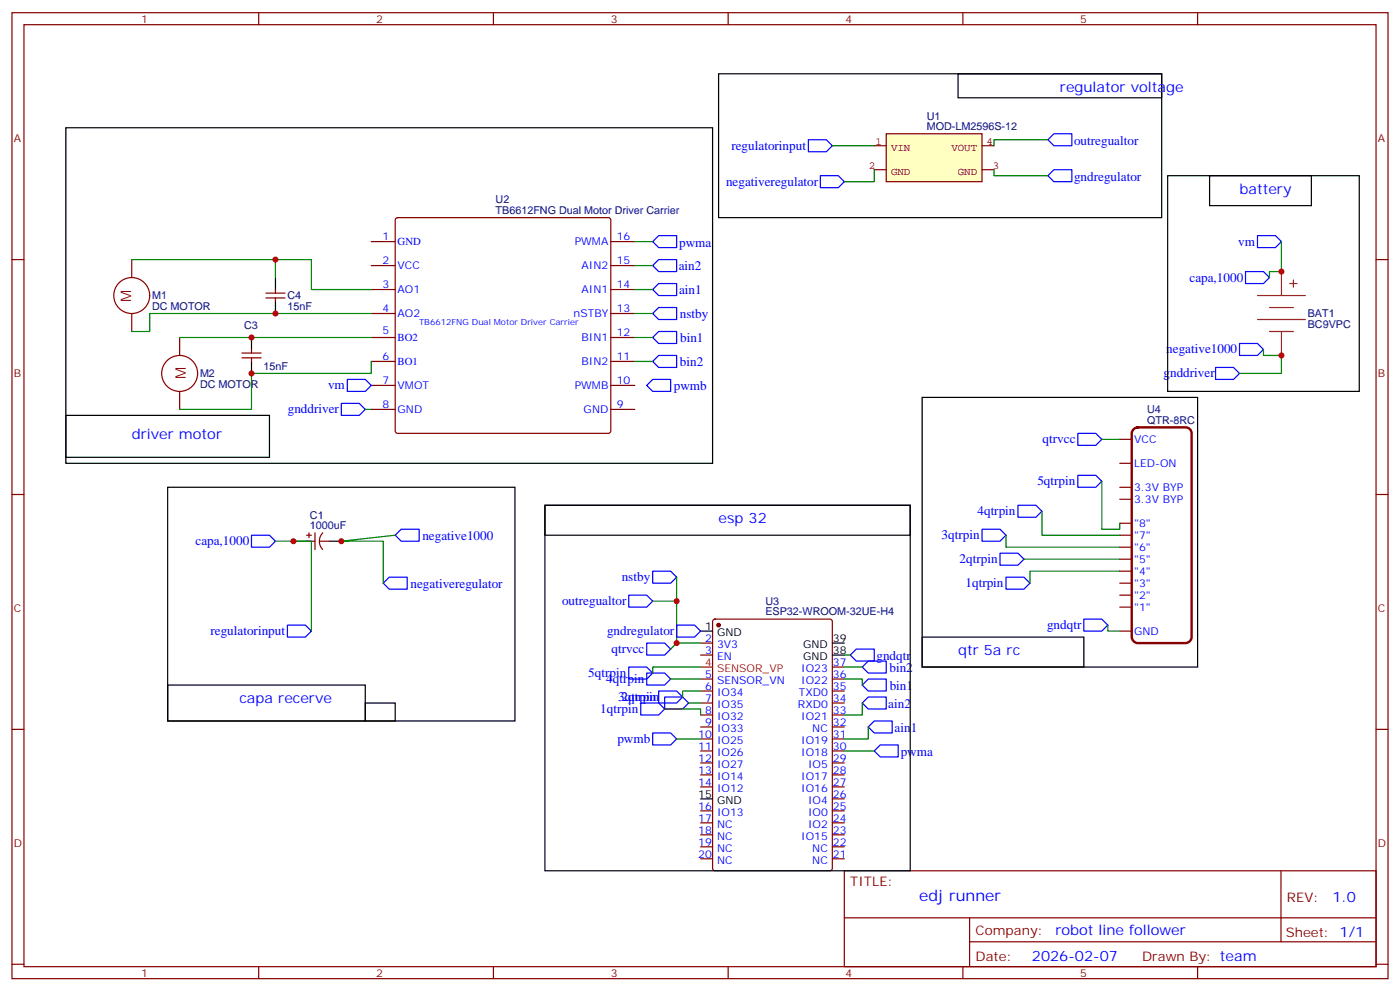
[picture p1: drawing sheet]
<svg xmlns="http://www.w3.org/2000/svg" width="412mm" height="292mm" viewBox="0 0 412 292" stroke-linecap="round" stroke-linejoin="round" font-family="sans-serif">
<g fill="none" stroke="#870000" stroke-width=".35">
<path d="M3.5 3.7h405.4v284.4h-405.4zM7.1 7.3h398.2v277.3h-398.2zM76.2 3.7v3.6M145.3 3.7v3.6M214.5 3.7v3.6M283.6 3.7v3.6M352.8 3.7v3.6M3.5 76.4h3.6M405.3 76.4h3.6M3.5 145.6h3.6M405.3 145.6h3.6M3.5 214.7h3.6"/>
<path d="M405.3 214.7h3.6M248.7 256.3h156.6v28.3h-156.6zM377.3 256.4v20.8M248.7 270.2h156.5M285.6 277.2h119.6M285.6 270.2v14.1M3.5 283.8h3.6M76.2 284.6v3.5M145.3 284.6v3.5M214.5 284.6v3.5M283.6 284.6v3.5M352.8 284.6v3.5"/>
<path d="M405.3 283.8h3.6"/>
</g>
<path d="M261.1 39.4h28.2v14.1h-28.2z" fill="#ffffc2" stroke="#850000" stroke-width=".35"/>
<path d="M257.5 42.9h3.6M257.5 50h3.6M289.3 42.9h3.5M289.3 50h3.5" fill="none" stroke="#850000" stroke-width=".35"/>
<g fill="none" stroke="#870000" stroke-width=".35">
<path d="M38.8 76.4v5.3M109.4 71.1h7M109.4 78.2h7M116.7 64.3l.4-.2h62.1l.5 .2 .2 .5v62.1l-.2 .5-.5 .2h-62.1l-.5-.3-.2-.4v-62.1zM179.9 71.1h7.1M179.9 78.2h7.1M38.8 92.3v5.3M52.9 99.3v5.3M78.3 86.3h5.7M78.3 87.7h5.7M81.1 85.2v1.1M81.1 87.7v1.1"/>
<path d="M109.4 85.2h7M109.4 92.3h7M109.4 99.3h7M179.9 85.2h7.1M179.9 92.3h7.1M179.9 99.3h7.1M52.9 115.2v5.3M71.3 105.3h5.6M71.3 103.9h5.6M74.1 102.9v1M74.1 105.3v1.1M109.4 106.4h7"/>
<path d="M109.4 113.5h7M179.9 106.4h7.1M179.9 113.5h7.1M109.4 120.5h7M179.9 120.5h7.1M329.8 129.3h3.6M329.8 136.4h3.6M90 159.3h2.8M90.3 157.6h1.4M91 156.8v1.5M92.8 156.8v5M94.2 159.3h2.8"/>
<path d="M95.1 156.8a3.5 3.5 0 0 0 0 4.9M329.8 157.6h3.6M329.8 154h3.6M329.8 147h3.6M329.8 143.4h3.6M329.8 178.7h3.6M329.8 175.2h3.6M329.8 171.7h3.6M329.8 168.1h3.6M329.8 164.6h3.6M329.8 161.1h3.6M206.4 189.3h3.5"/>
<path d="M206.4 192.8h3.5M206.4 199.9h3.5M210.1 182.5l.5-.3h33.9l.6 .5 .1 72.9-.5 .7h-34.1l-.6-.4-.1-72.9zM245.2 199.9h3.5M245.2 196.4h3.5M329.8 185.8h3.6M206.4 203.4h3.5M206.4 206.9h3.5M206.4 210.5h3.5M206.4 214h3.5M206.4 217.5h3.5M245.2 203.4h3.5"/>
<path d="M245.2 206.9h3.5M245.2 210.5h3.5M245.2 214h3.5M245.2 217.5h3.5M206.4 221.1h3.5M206.4 224.6h3.5M206.4 228.1h3.5M206.4 231.6h3.5M206.4 238.7h3.5M245.2 221.1h3.5M245.2 224.6h3.5M245.2 228.1h3.5"/>
<path d="M245.2 231.6h3.5M245.2 238.7h3.5M245.2 235.2h3.5M206.4 242.2h3.5M206.4 245.7h3.5M206.4 249.3h3.5M206.4 252.8h3.5M245.2 242.2h3.5M245.2 245.7h3.5M245.2 249.3h3.5M245.2 252.8h3.5"/>
<circle cx="38.8" cy="87" r="5.3"/>
<circle cx="52.9" cy="109.9" r="5.3"/>
</g>
<circle cx="211.7" cy="184" r=".53" fill="#870000" stroke="#870000" stroke-width=".35"/>
<g fill="none" stroke="#000" stroke-width=".35">
<path d="M19.4 37.6h190.5v98.8h-190.5zM211.7 21.7h130.5v42.4h-130.5zM282.2 21.7h60v7.1h-60zM344 51.7h56.4v63.5h-56.4zM356.3 51.7h30v8.8h-30zM74.1 99.3v3.6M81.1 81.7v3.5M81.1 88.8v3.5M74.1 106.4v3.5M271.6 117h81.2v79.4h-81.2zM19.4 122.3h60v12.3h-60zM49.4 143.4h102.3v68.8h-102.3z"/>
<path d="M86.4 159.3h3.6M97 159.3h3.5M160.5 148.7h107.6v107.6h-107.6zM160.5 148.7h107.6v8.9h-107.6zM206.4 185.8h3.5M245.2 192.8h3.5M245.2 189.3h3.5M271.6 187.5h47.7v8.9h-47.7zM49.4 201.6h58.2v10.6h-58.2zM107.6 206.9h8.8v5.3h-8.8zM206.4 235.2h3.5"/>
</g>
<path d="M206.4 196.4h3.5" fill="none" stroke="#f00" stroke-width=".35"/>
<path d="M377.5 79.9v7.1M370.4 87h14.1M370.4 94.1h14.1M373.9 90.5h7.1M373.9 97.6h7.1M377.5 97.6v7M379.9 83.5h2.2M381 82.4v2.1" fill="none" stroke="#8c2424" stroke-width=".35"/>
<path d="M334 126.3l1.1-.5h14.1a1.76 1.76 0 0 1 1.8 1.8v59.9a1.89 1.89 0 0 1-1.8 1.8h-14.1a1.89 1.89 0 0 1-1.7-1.8v-59.9z" fill="none" stroke="#870000" stroke-width=".71"/>
<g fill="none" stroke="#00f" stroke-width=".35">
<path d="M310.4 39.4h5.3v3.5h-5.3l-1.7-1.8zM238.1 41.1h5.3l1.8 1.8-1.8 1.8h-5.3zM241.7 51.7h5.2l1.8 1.8-1.8 1.7h-5.2zM310.4 50h5.3v3.5h-5.3l-1.7-1.8zM192.3 71.1l1.7-1.7h5.3v3.5h-5.3zM192.3 78.2l1.7-1.8h5.3v3.5h-5.3zM366.9 79.9h5.3l1.7 1.8-1.7 1.8h-5.3zM370.4 69.4h5.3l1.8 1.7-1.8 1.8h-5.3zM192.3 85.2l1.7-1.7h5.3v3.5h-5.3zM192.3 92.3l1.7-1.8h5.3v3.6h-5.3zM192.3 99.3l1.7-1.7h5.3v3.5h-5.3zM100.5 118.7h5.3l1.8 1.8-1.8 1.8h-5.3z"/>
<path d="M102.3 111.7h5.3l1.8 1.8-1.8 1.7h-5.3zM190.5 113.5l1.8-1.8h5.3v3.5h-5.3zM192.3 106.4l1.7-1.8h5.3v3.6h-5.3zM358.1 108.2h5.3l1.7 1.7-1.7 1.8h-5.3zM365.1 101.1h5.3l1.8 1.8-1.8 1.7h-5.3zM317.5 127.6h5.3l1.8 1.7-1.8 1.8h-5.3zM317.5 139.9h5.3l1.8 1.8-1.8 1.7h-5.3zM74.1 157.6h5.3l1.7 1.7-1.7 1.8h-5.3zM116.4 157.6l1.8-1.8h5.3v3.5h-5.3zM289.3 155.8h5.3l1.7 1.8-1.7 1.7h-5.3zM299.9 148.7h5.3l1.7 1.8-1.7 1.8h-5.3zM112.9 171.7l1.8-1.8h5.2v3.5h-5.2z"/>
<path d="M185.2 175.2h5.3l1.8 1.8-1.8 1.7h-5.3zM192.3 168.1h5.3l1.7 1.8-1.7 1.8h-5.3zM294.6 162.8h5.3l1.7 1.8-1.7 1.8h-5.3zM296.3 169.9h5.3l1.8 1.8-1.8 1.7h-5.3zM84.7 184h5.3l1.7 1.8-1.7 1.7h-5.3zM185.2 196.4h5.3l1.8 1.7-1.8 1.8h-5.3zM190.5 189.3h5.3l1.8 1.8-1.8 1.7h-5.3zM190.5 198.1h5.3l1.8 1.8-1.8 1.7h-5.3zM199.3 184h5.3l1.8 1.8-1.8 1.7h-5.3zM250.5 192.8l1.7-1.7h5.3v3.5h-5.3zM254 196.4l1.8-1.8h5.3v3.5h-5.3zM319.3 182.2h5.3l1.7 1.8-1.7 1.8h-5.3z"/>
<path d="M188.7 206.9h5.3l1.8 1.8-1.8 1.8h-5.3zM192.3 215.8h5.3l1.7 1.7-1.7 1.8h-5.3zM194 203.4h5.3l1.8 1.8-1.8 1.7h-5.3zM195.8 205.2h5.3l1.7 1.7-1.7 1.8h-5.3zM254 206.9l1.8-1.7h5.3v3.5h-5.3zM254 201.6l1.8-1.7h5.3v3.5h-5.3zM255.8 214l1.7-1.8h5.3v3.6h-5.3zM259.3 219.3h5.3v3.5h-5.3l-1.8-1.7z"/>
</g>
<g fill="none" stroke="#008700" stroke-width=".35">
<path d="M245.2 42.9h12.3M257.5 50v3.5h-8.8M292.8 50v1.7h15.9M308.7 41.1h-15.9v1.8M38.8 76.4h42.3M187 78.2h5.3M187 71.1h5.3M377.5 71.1v8.8h-3.6v1.8M52.9 99.3h56.5M81.1 81.7v-5.3h10.6v8.8h17.7M109.4 92.3h-65.3v5.3h-5.3M187 99.3h5.3"/>
<path d="M187 92.3h5.3M187 85.2h5.3M109.4 106.4v3.5h-35.3v10.6h-21.2M187 106.4h5.3M372.2 102.9v1.7h5.3v5.3h-12.4M107.6 120.5h1.8M324.6 129.3h5.2M81.1 159.3h10.6v26.5M116.4 157.6l-15.9 1.7h12.4v12.4M296.3 157.6v3.5h33.5M306.9 150.5v7.1h22.9M324.6 141.7v14.1h5.2v-1.8"/>
<path d="M192.3 177h7M199.3 169.9v19.4l-1.7 1.8M301.6 164.6h28.2M329.8 168.1h-26.4v3.6M197.6 199.9h8.8M199.3 189.3h7.1M206.4 196.4h-14.1v1.7M248.7 199.9h5.3v1.7M248.7 196.4h5.3M248.7 192.8h1.8M326.3 184v1.8h3.5M195.8 208.7h10.6v1.8"/>
<path d="M199.3 217.5h7.1M202.8 206.9h3.6M206.4 203.4h-5.3v1.8M254 206.9v3.6h-5.3M255.8 214v3.5h-7.1M248.7 221.1h8.8"/>
</g>
<g fill="#c00">
<circle cx="86.4" cy="159.3" r=".88"/>
<circle cx="100.5" cy="159.3" r=".88"/>
<circle cx="199.3" cy="189.3" r=".88"/>
<circle cx="199.3" cy="177" r=".88"/>
<circle cx="377.5" cy="79.9" r=".88"/>
<circle cx="377.5" cy="104.6" r=".88"/>
<circle cx="81.1" cy="76.4" r=".88"/>
<circle cx="81.1" cy="92.3" r=".88"/>
<circle cx="74.1" cy="99.3" r=".88"/>
<circle cx="74.1" cy="109.9" r=".88"/>
</g>
<text font-size="4.6" fill="#00f" x="270.8" y="265.4">edj runner</text>
<g font-size="4.2" fill="#00f">
<text x="312.2" y="27">regulator voltage</text>
<text x="365.1" y="57">battery</text>
<text x="38.8" y="129.3">driver motor</text>
<text x="211.7" y="154">esp 32</text>
<text x="282.2" y="192.8">qtr 5a rc</text>
<text x="70.6" y="206.9">capa recerve</text>
<text x="392.5" y="265.6">1.0</text>
<text x="310.9" y="275.2">robot line follower</text>
<text x="304" y="283">2026-02-07</text>
</g>
<g font-size="4.2" fill="#800">
<text x="38.7" y="88.8" transform="rotate(-90 38.7 88.8)">M</text>
<text x="54.8" y="111.7" transform="rotate(-90 54.8 111.7)">M</text>
</g>
<g font-size="3.9" fill="#00f">
<text x="215.5" y="44.1">regulatorinput</text>
<text x="316.4" y="42.6">outregualtor</text>
<text x="316.4" y="53.2">gndregulator</text>
<text x="213.9" y="54.7">negativeregulator</text>
<text x="200.1" y="72.6">pwma</text>
<text x="364.7" y="72.3">vm</text>
<text x="199.9" y="79.6">ain2</text>
<text x="350.4" y="82.9">capa,1000</text>
<text x="200" y="86.7">ain1</text>
<text x="200.3" y="93.7">nstby</text>
<text x="200.4" y="100.8">bin1</text>
<text x="200.3" y="107.9">bin2</text>
<text x="343.5" y="104.1">negative1000</text>
<text x="342.7" y="111.1">gnddriver</text>
<text x="96.6" y="114.6">vm</text>
<text x="198.5" y="114.9">pwmb</text>
<text x="84.8" y="121.7">gnddriver</text>
<text x="307.1" y="130.5">qtrvcc</text>
<text x="305.6" y="142.9">5qtrpin</text>
<text x="287.9" y="151.7">4qtrpin</text>
<text x="57.6" y="160.5">capa,1000</text>
<text x="124.4" y="159">negative1000</text>
<text x="277.4" y="158.7">3qtrpin</text>
<text x="282.6" y="165.8">2qtrpin</text>
<text x="120.9" y="173.1">negativeregulator</text>
<text x="183.1" y="171.1">nstby</text>
<text x="284.4" y="172.8">1qtrpin</text>
<text x="165.6" y="178.1">outregualtor</text>
<text x="308.4" y="185.2">gndqtr</text>
<text x="62" y="187">regulatorinput</text>
<text x="178.8" y="186.9">gndregulator</text>
<text x="180.1" y="192.2">qtrvcc</text>
<text x="258.2" y="194.3">gndqtr</text>
<text x="262" y="197.8">bin2</text>
<text x="173.3" y="199.3">5qtrpin</text>
<text x="178.6" y="201">4qtrpin</text>
<text x="262.1" y="203.1">bin1</text>
<text x="176.8" y="209.9">1qtrpin</text>
<text x="182.1" y="206.3">3qtrpin</text>
<text x="183.1" y="206.5">2qtrpin</text>
<text x="261.7" y="208.4">ain2</text>
<text x="263.5" y="215.4">ain1</text>
<text x="181.9" y="218.7">pwmb</text>
<text x="265.3" y="222.5">pwma</text>
</g>
<g font-size="3.9" fill="#800">
<text x="250.5" y="260.9">TITLE:</text>
<text x="379.1" y="265.6">REV:</text>
<text x="287.4" y="275.1">Company:</text>
<text x="378.7" y="275.7">Sheet: 1/1</text>
<text x="287.4" y="282.8">Date:</text>
<text x="336.4" y="282.9">Drawn By: team</text>
</g>
<g font-size="3.2" fill="#800">
<text x="41.6" y="6.7">1</text>
<text x="110.8" y="6.7">2</text>
<text x="179.9" y="6.7">3</text>
<text x="249.1" y="6.7">4</text>
<text x="318.2" y="6.7">5</text>
<text x="4.1" y="41.8">A</text>
<text x="405.9" y="41.8">A</text>
<text x="4.1" y="111">B</text>
<text x="405.9" y="111">B</text>
<text x="4.1" y="180.1">C</text>
<text x="405.9" y="180.1">C</text>
<text x="4.1" y="249.3">D</text>
<text x="405.9" y="249.3">D</text>
<text x="41.6" y="287.5">1</text>
<text x="110.8" y="287.5">2</text>
<text x="179.9" y="287.5">3</text>
<text x="249.1" y="287.5">4</text>
<text x="318.2" y="287.5">5</text>
</g>
<g font-size="3.2" fill="#000080">
<text x="273" y="35.2">U1</text>
<text x="273" y="38.3">MOD-LM2596S-12</text>
<text x="146" y="59.9">U2</text>
<text x="146" y="63">TB6612FNG Dual Motor Driver Carrier</text>
<text x="44.8" y="88.1">M1</text>
<text x="84.7" y="88.1">C4</text>
<text x="44.8" y="91.3">DC MOTOR</text>
<text x="84.7" y="91.3">15nF</text>
<text x="385.2" y="93.4">BAT1</text>
<text x="71.9" y="97">C3</text>
<text x="385.2" y="96.6">BC9VPC</text>
<text x="58.9" y="111.1">M2</text>
<text x="77.6" y="108.9">15nF</text>
<text x="58.9" y="114.2">DC MOTOR</text>
<text x="337.9" y="124.7">QTR-8RC</text>
<text x="337.9" y="121.6">U4</text>
<text x="91.3" y="155.8">1000uF</text>
<text x="91.3" y="152.7">C1</text>
<text x="225.5" y="178">U3</text>
<text x="225.5" y="181.1">ESP32-WROOM-32UE-H4</text>
</g>
<g font-size="3.2" fill="#840000">
<text x="257.9" y="42.5">1</text>
<text x="262.5" y="44.4">VIN</text>
<text x="280.2" y="44.4">VOUT</text>
<text x="290.5" y="42.5">4</text>
<text x="256" y="49.6">2</text>
<text x="262.5" y="51.5">GND</text>
<text x="282.2" y="51.5">GND</text>
<text x="292.5" y="49.6">3</text>
</g>
<g font-size="3.2" fill="#00f">
<text x="112.6" y="70.8">1</text>
<text x="181.7" y="70.8">16</text>
<text x="112.6" y="77.8">2</text>
<text x="117.1" y="72.2">GND</text>
<text x="169.3" y="72.2">PWMA</text>
<text x="181.7" y="77.8">15</text>
<text x="117.1" y="79.2">VCC</text>
<text x="171.3" y="79.2">AIN2</text>
<text x="112.6" y="84.9">3</text>
<text x="117.1" y="86.3">AO1</text>
<text x="171.3" y="86.3">AIN1</text>
<text x="181.7" y="84.9">14</text>
<text x="112.6" y="91.9">4</text>
<text x="117.1" y="93.3">AO2</text>
<text x="169" y="93.3">nSTBY</text>
<text x="181.7" y="91.9">13</text>
<text x="112.6" y="98.5">5</text>
<text x="117.1" y="100.4">BO2</text>
<text x="171.3" y="100.4">BIN1</text>
<text x="181.7" y="99">12</text>
<text x="112.6" y="106">6</text>
<text x="117.1" y="107.5">BO1</text>
<text x="171.3" y="107.5">BIN2</text>
<text x="181.7" y="106">11</text>
<text x="112.6" y="113.1">7</text>
<text x="181.7" y="113.1">10</text>
<text x="117.1" y="114.5">VMOT</text>
<text x="169.3" y="114.5">PWMB</text>
<text x="112.6" y="120.2">8</text>
<text x="117.1" y="121.6">GND</text>
<text x="171.9" y="121.6">GND</text>
<text x="181.7" y="120.2">9</text>
<text x="334.1" y="130.4">VCC</text>
<text x="334.1" y="137.4">LED-ON</text>
<text x="334.1" y="148">3.3V BYP</text>
<text x="334.1" y="144.5">3.3V BYP</text>
<text x="334.1" y="155.1">&quot;8&quot;</text>
<text x="334.1" y="158.6">&quot;7&quot;</text>
<text x="334.1" y="165.7">&quot;5&quot;</text>
<text x="334.1" y="162.1">&quot;6&quot;</text>
<text x="334.1" y="172.7">&quot;3&quot;</text>
<text x="334.1" y="169.2">&quot;4&quot;</text>
<text x="334.1" y="179.8">&quot;1&quot;</text>
<text x="334.1" y="176.2">&quot;2&quot;</text>
<text x="207.7" y="188.9">2</text>
<text x="211.2" y="190.7">3V3</text>
<text x="334.1" y="186.8">GND</text>
<text x="207.7" y="192.5">3</text>
<text x="211.2" y="194.2">EN</text>
<text x="236" y="197.8">IO23</text>
<text x="245.4" y="196">37</text>
<text x="207.7" y="199.5">5</text>
<text x="207.7" y="203.1">6</text>
<text x="211.2" y="201.3">SENSOR_VN</text>
<text x="236" y="201.3">IO22</text>
<text x="245.4" y="203.1">35</text>
<text x="245.4" y="199.5">36</text>
<text x="207.7" y="206.6">7</text>
<text x="211.2" y="204.8">IO34</text>
<text x="211.2" y="208.4">IO35</text>
<text x="235" y="208.4">RXD0</text>
<text x="235.3" y="204.8">TXD0</text>
<text x="245.4" y="206.6">34</text>
<text x="207.7" y="210.1">8</text>
<text x="207.7" y="213.6">9</text>
<text x="211.2" y="211.9">IO32</text>
<text x="211.2" y="215.4">IO33</text>
<text x="236" y="211.9">IO21</text>
<text x="239.3" y="215.4">NC</text>
<text x="245.4" y="213.6">32</text>
<text x="245.4" y="210.1">33</text>
<text x="205.7" y="217.2">10</text>
<text x="205.7" y="220.7">11</text>
<text x="211.2" y="218.9">IO25</text>
<text x="236" y="218.9">IO19</text>
<text x="245.4" y="220.7">30</text>
<text x="245.4" y="217.2">31</text>
<text x="205.7" y="224.2">12</text>
<text x="205.7" y="227.8">13</text>
<text x="211.2" y="222.5">IO26</text>
<text x="211.2" y="226">IO27</text>
<text x="236" y="222.5">IO18</text>
<text x="238" y="226">IO5</text>
<text x="245.4" y="227.8">28</text>
<text x="245.4" y="224.2">29</text>
<text x="205.7" y="231.3">14</text>
<text x="211.2" y="229.5">IO14</text>
<text x="211.2" y="233">IO12</text>
<text x="236" y="233">IO16</text>
<text x="236" y="229.5">IO17</text>
<text x="245.4" y="231.3">27</text>
<text x="205.7" y="238.3">16</text>
<text x="238" y="236.6">IO4</text>
<text x="245.4" y="238.3">25</text>
<text x="245.4" y="234.8">26</text>
<text x="205.7" y="241.9">17</text>
<text x="205.7" y="245.4">18</text>
<text x="211.2" y="240.1">IO13</text>
<text x="211.2" y="243.6">NC</text>
<text x="238" y="243.6">IO2</text>
<text x="238" y="240.1">IO0</text>
<text x="245.4" y="245.4">23</text>
<text x="245.4" y="241.9">24</text>
<text x="205.7" y="248.9">19</text>
<text x="211.2" y="247.2">NC</text>
<text x="211.2" y="250.7">NC</text>
<text x="236" y="247.2">IO15</text>
<text x="239.3" y="250.7">NC</text>
<text x="245.4" y="248.9">22</text>
<text x="205.7" y="252.4">20</text>
<text x="211.2" y="254.2">NC</text>
<text x="239.3" y="254.2">NC</text>
<text x="245.4" y="252.4">21</text>
</g>
<g font-size="3.2">
<text x="207.7" y="185.4">1</text>
<text x="211.2" y="187.2">GND</text>
<text x="236.6" y="190.7">GND</text>
<text x="245.4" y="188.9">39</text>
<text x="236.6" y="194.2">GND</text>
<text x="245.4" y="192.5">38</text>
<text x="205.7" y="234.8">15</text>
<text x="211.2" y="236.6">GND</text>
</g>
<g font-size="3.2" fill="#f00">
<text x="207.7" y="196">4</text>
<text x="211.2" y="197.8">SENSOR_VP</text>
</g>
<text font-size="2.5" fill="#00f" x="123.5" y="95.8">TB6612FNG Dual Motor Driver Carrier</text>
</svg>
